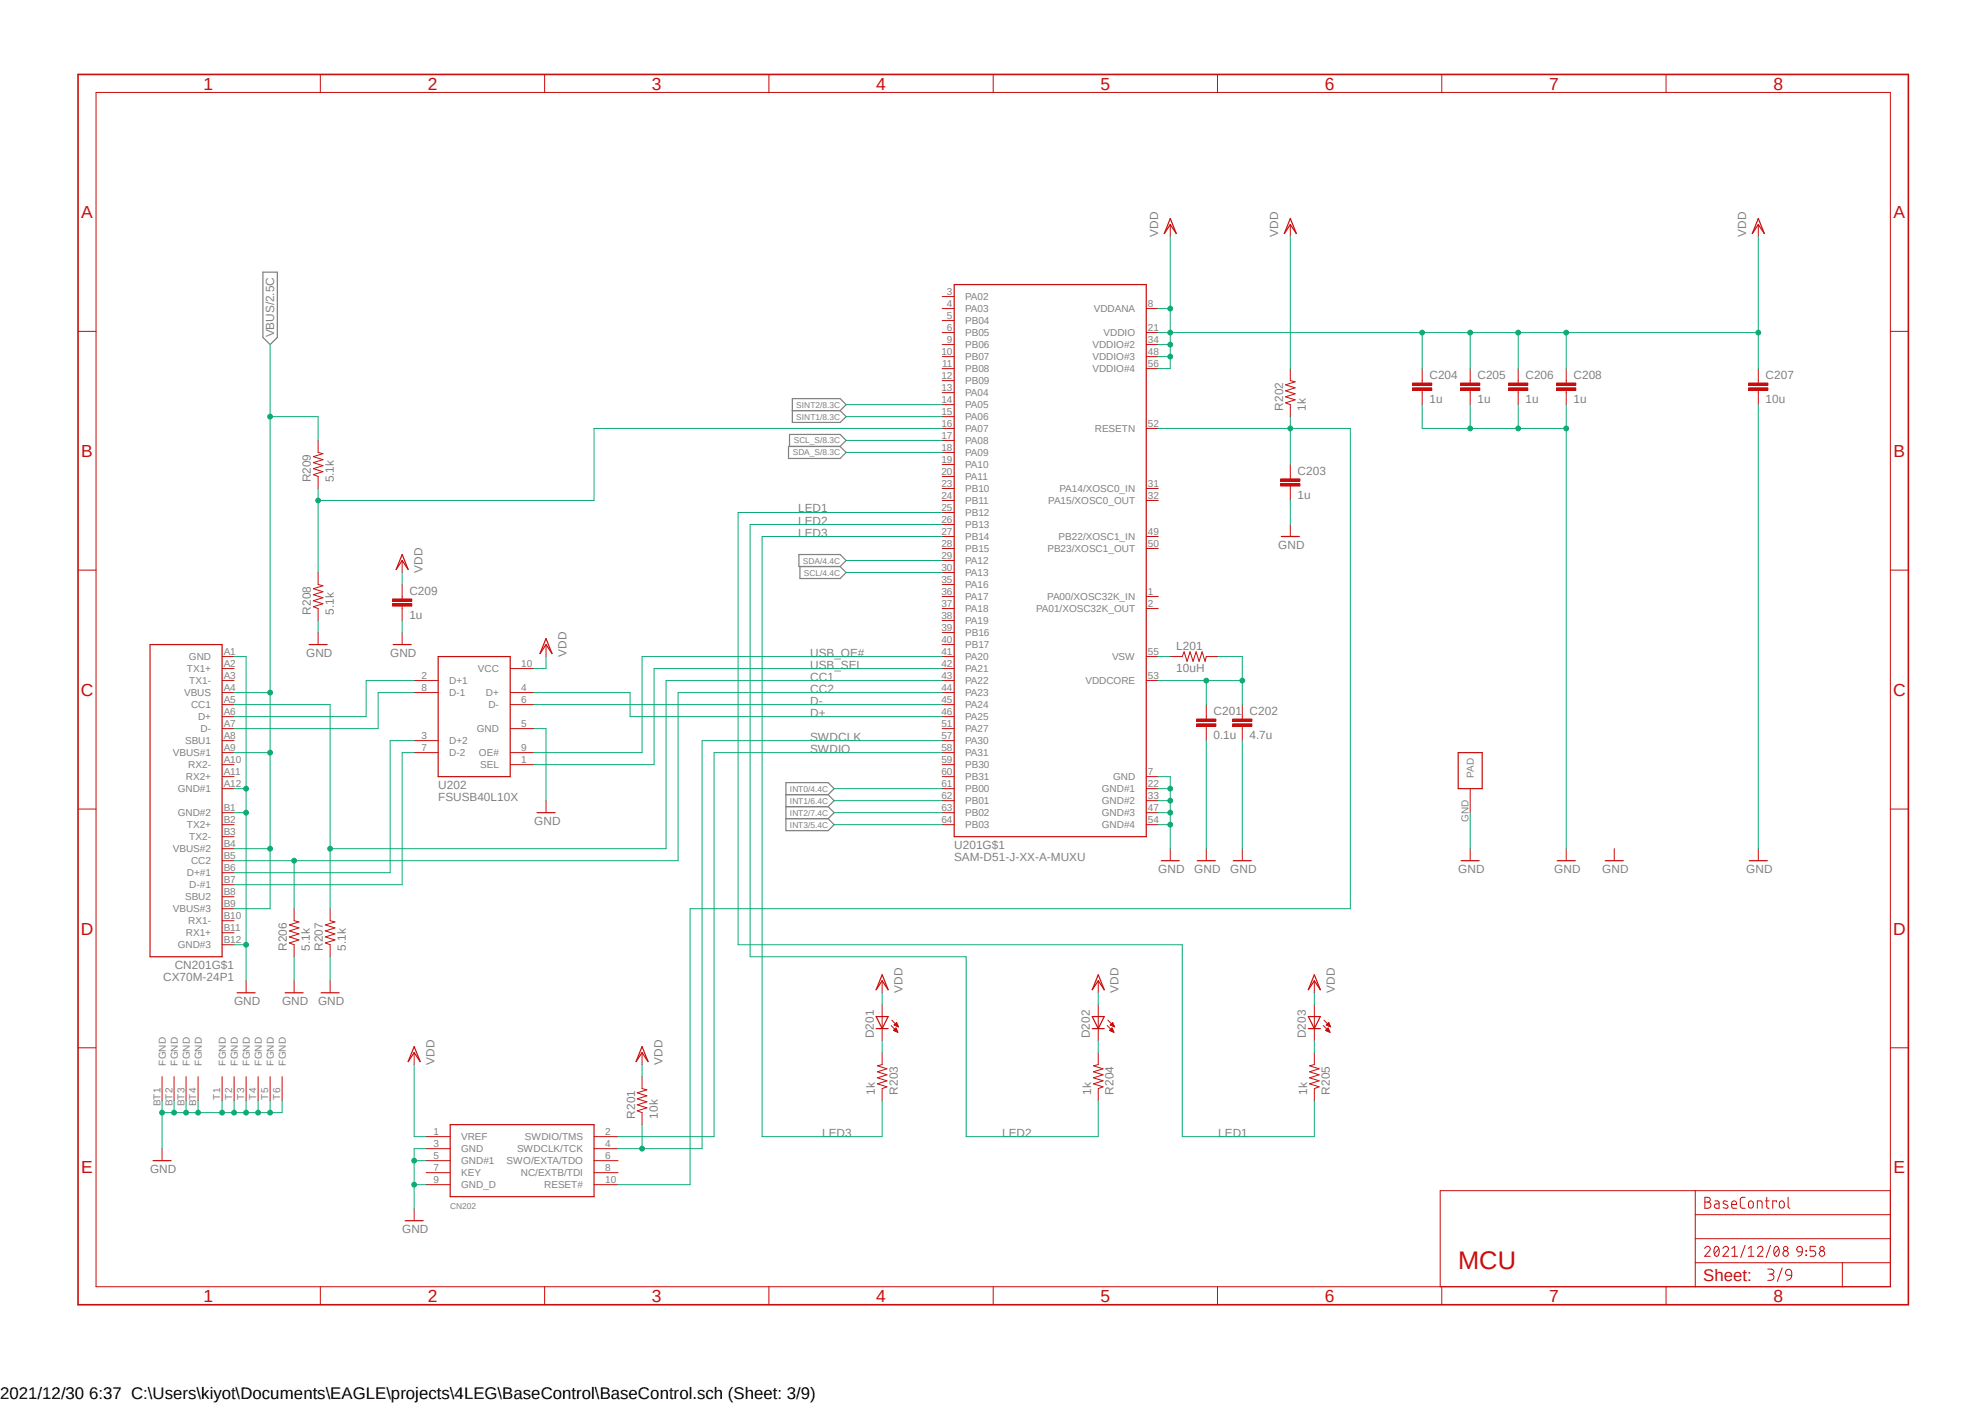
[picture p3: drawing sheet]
<svg xmlns="http://www.w3.org/2000/svg" width="420mm" height="297mm" viewBox="0 0 420 297" stroke-linecap="round" stroke-linejoin="round" font-family="sans-serif">
<path d="M16 15.4l388.2 261.2M404.2 15.4l-388.2 261.2" fill="none" stroke="#fff" stroke-width=".21"/>
<g fill="none" stroke="#808080" stroke-width=".25">
<path d="M55.6 57.6h3.1v13.8l-1.6 1.5-1.5-1.5zM166.8 94.4h11l1.2 1.3-1.2 1.3h-11zM167 94.4v-2.5h10.8l1.2 1.3-1.2 1.2M167.6 84.3h10.2l1.2 1.3-1.2 1.3 1.2 1.2-1.2 1.3h-10.2zM167.6 86.9h10.2M169 117.3h8.8l1.2 1.3-1.2 1.2h-8.8zM169.2 119.8v2.6h8.6l1.2-1.3-1.2-1.3M166.3 173.2h8.9M166.3 170.6h8.9M166.3 168.1h8.9M175.2 168.1l1.3-1.3-1.3-1.2h-8.9v10.1h8.9l1.3-1.2-1.3-1.3M175.2 170.6l1.3 1.3-1.3 1.3"/>
<path d="M175.2 168.1l1.3 1.3-1.3 1.2"/>
</g>
<g fill="none" stroke="#c90d0c" stroke-width=".21">
<path d="M20.3 19.6h379.7v252.6h-379.7zM67.8 15.7v3.9M115.2 15.7v3.9M162.7 15.7v3.9M210.1 15.7v3.9M257.6 15.7v3.9M305.1 15.7v3.9M352.5 15.7v3.9M247.6 47.5v2.5M372 47.5v2.5M16.5 70.1h3.8M199.3 62.7h2.6"/>
<path d="M199.3 65.3h2.6M199.3 67.8h2.6M199.3 70.4h2.6M199.3 72.9h2.6M199.3 75.4h2.6M199.3 78h2.6M242.5 65.3h2.6M242.5 70.4h2.6M242.5 72.9h2.6M242.5 75.4h2.6M242.5 78h2.6M400 70.1h3.8"/>
<path d="M199.3 80.5h2.6M199.3 83.1h2.6M199.3 85.6h2.6M199.3 88.1h2.6M199.3 90.6h2.6M199.3 93.2h2.6M199.3 95.7h2.6M199.3 98.3h2.6M242.5 90.6h2.6M372 80.5v.5M372 82.5v.6M199.3 100.8h2.6"/>
<path d="M199.3 103.3h2.6M199.3 105.9h2.6M199.3 108.4h2.6M199.3 111h2.6M199.3 113.5h2.6M199.3 116h2.6M199.3 118.6h2.6M242.5 103.3h2.6M242.5 105.9h2.6M242.5 113.5h2.6M242.5 116h2.6M16.5 120.6h3.8"/>
<path d="M199.3 126.2h2.6M199.3 128.7h2.6M199.3 121.1h2.6M199.3 123.7h2.6M199.3 131.3h2.6M199.3 133.8h2.6M199.3 136.4h2.6M199.3 138.9h2.6M242.5 126.2h2.6M242.5 128.7h2.6M242.5 138.9h2.6M400 120.6h3.8"/>
<path d="M199.3 141.4h2.6M199.3 144h2.6M199.3 146.5h2.6M199.3 149.1h2.6M199.3 151.6h2.6M199.3 154.1h2.6M199.3 156.7h2.6M199.3 159.2h2.6M242.5 144h2.6M16.5 171.2h3.8M199.3 164.3h2.6M199.3 166.8h2.6"/>
<path d="M199.3 169.4h2.6M199.3 171.9h2.6M199.3 174.5h2.6M199.3 161.8h2.6M242.5 164.3h2.6M242.5 166.8h2.6M242.5 169.4h2.6M242.5 171.9h2.6M242.5 174.5h2.6M247.6 179.5v2.6M400 171.2h3.8M16.5 221.7h3.8"/>
<path d="M400 221.7h3.8M358.7 251.9v20.3M358.7 257h41.3M360.7 253.3h.7a.51 .51 0 0 1 .5 .5 .51 .51 0 0 1-.5 .5 .66 .66 0 0 1 .6 .7 .66 .66 0 0 1-.6 .6h-.7zM360.7 254.3h.7M362.8 254l.7 .1 .2 .3v1.2h-.6a.47 .47 0 0 1-.4-.5 .47 .47 0 0 1 .4-.4h.6M365.5 254.2a.53 .53 0 0 0-.9 .2v.2l.8 .3 .2 .5a.71 .71 0 0 1-1 .1M366.4 254.8h1a.54 .54 0 0 0-.3-.8 .54 .54 0 0 0-.7 .6v.6l.2 .4h.8M369.2 253.3h-.7l-.3 .5 .1 1.6 .9 .2M370.1 254.2a.5 .5 0 0 1 .6-.1 .5 .5 0 0 1 .3 .5v.5a.51 .51 0 0 1-.5 .5 .51 .51 0 0 1-.5-.5zM371.8 255.6v-1.6l.9 .1 .1 .2v1.3M373.5 254h.8"/>
<path d="M373.8 253.3v1.9a.38 .38 0 0 0 .5 .4M375.9 254.3v-.3h-.8v1.6M376.7 254.2a.5 .5 0 0 1 .5-.1 .5 .5 0 0 1 .3 .5v.5a.53 .53 0 0 1-.5 .5 .53 .53 0 0 1-.5-.5v-.8zM378.3 253.3v1.9l.4 .4M400 251.9h-95.3v20.3M67.8 272.2v3.8M115.2 272.2v3.8M162.7 272.2v3.8M210.1 272.2v3.8M257.6 272.2v3.8M305.1 272.2v3.8M352.5 272.2v3.8"/>
<path d="M358.7 267.1h41.3M358.7 262h41.3M360.7 264.1a.58 .58 0 0 1 .8-.4 .58 .58 0 0 1 .2 .9l-1 1.2h1.2M362.9 263.8a.4 .4 0 0 1 .4-.1 .4 .4 0 0 1 .3 .2 1.58 1.58 0 0 1-.2 1.8l-.2 .1a1.36 1.36 0 0 1-.3-2zM363.7 264.1l-1 1.2M364.5 264.1a.58 .58 0 0 1 .8-.4 .58 .58 0 0 1 .2 .9l-1 1.2h1.2M366.4 265.8h1.2M366.4 264.1l.6-.4v2.1M369.2 263.4l-.9 2.6M369.9 265.8h1.2M369.9 264.1l.6-.4v2.1M371.9 264.1a.57 .57 0 0 1 .8-.4 .57 .57 0 0 1 .1 .9l-.9 1.2h1.1"/>
<path d="M374 268.5h.8a.53 .53 0 0 1 .5 .5 .53 .53 0 0 1-.5 .5h-.5M374.6 263.4l-.9 2.6M374.7 269.5a.66 .66 0 0 1 .6 .7 .66 .66 0 0 1-.6 .6h-.7M375.6 263.8a.4 .4 0 0 1 .4-.1 .4 .4 0 0 1 .3 .2 1.48 1.48 0 0 1-.3 1.8l-.1 .1a1.28 1.28 0 0 1-.3-2zM376.3 264.1l-.9 1.2M377.1 268.2l-1.1 2.9M378 268.6a.65 .65 0 0 1 .7 0 .65 .65 0 0 1 .4 .6v.6l-1-.1-.3-.4zM379.1 269.8a1.06 1.06 0 0 1-1.1 1M380.4 263.8a.6 .6 0 0 1 .9 .4v.6h-.9a.58 .58 0 0 1 0-1zM381.3 264.8a.87 .87 0 0 1-.9 1M382.1 264.5l.1 .2zM382.1 265.5l.1 .1z"/>
<path d="M384.2 263.7h-1.2v.9h.7a.61 .61 0 0 1 .5 .6 .61 .61 0 0 1-.5 .6h-.7M389.8 267.1v5.1"/>
<circle cx="377.8" cy="265.2" r=".58"/>
<circle cx="377.8" cy="264.1" r=".47"/>
<circle cx="385.5" cy="264.1" r=".46"/>
<circle cx="385.5" cy="265.2" r=".58"/>
</g>
<path d="M16.5 15.7h387.3v260.3h-387.3z" fill="none" stroke="#c90d0c" stroke-width=".34"/>
<path d="M247.6 46.2l1.3 3.2-1.3-1.9-1.3 1.9zM372 46.2l1.3 3.2-1.3-1.9-1.2 1.9zM201.9 60.2h40.6v116.8h-40.6zM245.7 182.1h3.8" fill="none" stroke="#c90d0c" stroke-width=".25"/>
<path d="M370 82h4.1v.5h-4.1z" fill-rule="evenodd" fill="#c90d0c"/>
<path d="M370 82h4.1v.5h-4.1z" fill="none" stroke="#c90d0c" stroke-width=".21"/>
<path d="M370 81h4.1v.5h-4.1z" fill-rule="evenodd" fill="#c90d0c"/>
<path d="M372 78v2.5M370 81h4.1v.5h-4.1zM372 83.1v2.5M247.6 138.9h2.5l.4-1 .7 2 .6-2 .6 2 .7-2 .6 2 .6-2 .7 2 .2-1h2.6M262.8 151.6v.5M262.8 153.6v.5M331.4 179.5v2.6M341.5 179.5v2.6M372 179.5v2.6" fill="none" stroke="#c90d0c" stroke-width=".21"/>
<path d="M329.5 182.1h3.8M339.6 182.1h3.9M370.1 182.1h3.8" fill="none" stroke="#c90d0c" stroke-width=".25"/>
<path d="M260.8 153.1h4.1v.5h-4.1z" fill-rule="evenodd" fill="#c90d0c"/>
<path d="M260.8 153.1h4.1v.5h-4.1z" fill="none" stroke="#c90d0c" stroke-width=".21"/>
<path d="M260.8 152.1h4.1v.5h-4.1z" fill-rule="evenodd" fill="#c90d0c"/>
<path d="M331.4 80.5v.5M331.4 82.5v.6M260.8 152.1h4.1v.5h-4.1zM262.8 149.1v2.5M262.8 154.1v2.6" fill="none" stroke="#c90d0c" stroke-width=".21"/>
<path d="M329.4 82h4v.5h-4z" fill-rule="evenodd" fill="#c90d0c"/>
<path d="M329.4 82h4v.5h-4z" fill="none" stroke="#c90d0c" stroke-width=".21"/>
<path d="M329.4 81h4v.5h-4z" fill-rule="evenodd" fill="#c90d0c"/>
<path d="M331.4 78v2.5M329.4 81h4v.5h-4zM331.4 83.1v2.5M255.2 151.6v.5M255.2 153.6v.5" fill="none" stroke="#c90d0c" stroke-width=".21"/>
<path d="M253.2 153.1h4.1v.5h-4.1z" fill-rule="evenodd" fill="#c90d0c"/>
<path d="M253.2 153.1h4.1v.5h-4.1z" fill="none" stroke="#c90d0c" stroke-width=".21"/>
<path d="M253.2 152.1h4.1v.5h-4.1z" fill-rule="evenodd" fill="#c90d0c"/>
<g fill="none" stroke="#c90d0c" stroke-width=".21">
<path d="M321.2 80.5v.5M321.2 82.5v.6M253.2 152.1h4.1v.5h-4.1zM255.2 149.1v2.5M255.2 154.1v2.6M255.2 179.5v2.6M262.8 179.5v2.6M186.6 207.5v2.5M186.6 212.6v7.5M188.6 217l1.3 1.4M188.7 215.8l1.4 1.4M189.1 218h.7"/>
<path d="M189.1 218l.5-.5 .3 .9M189.1 218l.8 .4M189.1 217.9h.6M189.2 216.8h.7M189.2 216.8l.5-.5 .4 .9M189.2 216.8l.9 .4M189.2 217.8h.5M189.3 218.1h.5M189.3 216.7h.6M189.3 217.7h.4M189.4 216.9h.5M189.4 216.7h.4"/>
<path d="M189.4 217.6h.3M189.5 216.6h.3M189.5 218.2h.4M189.5 217.6h.1M189.6 217h.4M189.6 216.5h.1M189.7 216.4h.1M189.7 218.3h.2M189.8 217.1h.2M189.9 218.4h.1M190 217.2h.1M232.4 207.5v2.5"/>
<path d="M232.4 212.6v7.5M234.3 217l1.4 1.4M234.4 215.8l1.4 1.4M234.8 218h.7M234.8 218l.5-.5 .4 .9M234.8 218l.9 .4M234.9 217.9h.6M234.9 216.8h.7M234.9 216.8l.5-.5 .4 .9M234.9 216.8l.9 .4M234.9 217.8h.5M235 216.7h.6"/>
<path d="M235 218.1h.5M235 217.7h.4M235.1 216.9h.6M235.1 216.7h.4M235.1 217.6h.2M235.2 216.6h.3M235.2 218.2h.4M235.2 217.6h.1M235.3 217h.4M235.3 216.5h.2M235.4 216.4h.1M235.4 218.3h.2"/>
<path d="M235.5 217.1h.3M235.6 218.4h.1M235.7 217.2h.1M278.1 207.5v2.5M278.1 212.6v7.5M280 217l1.4 1.4M280.1 215.8l1.4 1.4M280.5 218l.5-.5 .4 .9M280.5 218l.9 .4M280.5 218h.7M280.6 217.9h.6M280.6 216.8l.5-.5 .4 .9"/>
<path d="M280.6 216.8l.9 .4M280.6 216.8h.7M280.7 218.1h.6M280.7 217.8h.4M280.7 216.7h.6M280.8 217.7h.3M280.8 216.9h.5M280.8 216.7h.5M280.8 217.6h.3M280.9 216.6h.3M280.9 218.2h.4M280.9 217.6h.1"/>
<path d="M281 216.5h.2M281 217h.4M281.1 216.4h.1M281.1 218.3h.2M281.2 217.1h.2M281.3 218.4h.1M281.4 217.2h.1M186.6 222.7v2.5l-1 .3 2.1 .6-2.1 .6 2.1 .7-2.1 .6 2.1 .6-2.1 .7 2.1 .6-1.1 .4v2.5M232.4 222.7v2.5l-1 .3 2 .6-2 .6 2 .7-2 .6 2 .6-2 .7 2 .6-1 .4v2.5M278.1 222.7v2.5l-1 .3 2 .6-2 .6 2 .7-2 .6 2 .6-2 .7 2 .6-1 .4v2.5"/>
</g>
<path d="M253.3 182.1h3.8M260.9 182.1h3.9M185.4 217.6h2.5M185.4 215.1h2.5l-1.3 2.5zM186.6 206.2l1.3 3.2-1.3-1.9-1.2 1.9zM231.1 217.6h2.5M231.1 215.1h2.5l-1.2 2.5zM232.4 206.2l1.2 3.2-1.2-1.9-1.3 1.9zM276.8 215.1h2.6l-1.3 2.5zM276.8 217.6h2.6M278.1 206.2l1.3 3.2-1.3-1.9-1.3 1.9z" fill="none" stroke="#c90d0c" stroke-width=".25"/>
<path d="M319.2 82h4.1v.5h-4.1z" fill-rule="evenodd" fill="#c90d0c"/>
<path d="M319.2 82h4.1v.5h-4.1z" fill="none" stroke="#c90d0c" stroke-width=".21"/>
<path d="M319.2 81h4.1v.5h-4.1z" fill-rule="evenodd" fill="#c90d0c"/>
<path d="M321.2 78v2.5M311.1 80.5v.5M311.1 82.5v.6M319.2 81h4.1v.5h-4.1zM321.2 83.1v2.5" fill="none" stroke="#c90d0c" stroke-width=".21"/>
<path d="M309 82h4.1v.5h-4.1z" fill-rule="evenodd" fill="#c90d0c"/>
<path d="M309 82h4.1v.5h-4.1z" fill="none" stroke="#c90d0c" stroke-width=".21"/>
<path d="M309 81h4.1v.5h-4.1z" fill-rule="evenodd" fill="#c90d0c"/>
<path d="M311.1 78v2.5M300.9 80.5v.5M300.9 82.5v.6M309 81h4.1v.5h-4.1zM311.1 83.1v2.5" fill="none" stroke="#c90d0c" stroke-width=".21"/>
<path d="M298.9 82h4v.5h-4z" fill-rule="evenodd" fill="#c90d0c"/>
<path d="M298.9 82h4v.5h-4z" fill="none" stroke="#c90d0c" stroke-width=".21"/>
<path d="M298.9 81h4v.5h-4z" fill-rule="evenodd" fill="#c90d0c"/>
<path d="M300.9 78v2.5M298.9 81h4v.5h-4zM300.9 83.1v2.5M273 100.8v.5M273 102.8v.5M311.1 166.8v5.1M311.1 179.5v2.6" fill="none" stroke="#c90d0c" stroke-width=".21"/>
<path d="M308.5 159.2h5.1v7.6h-5.1zM309.2 182.1h3.8" fill="none" stroke="#c90d0c" stroke-width=".25"/>
<path d="M271 102.3h4v.5h-4z" fill-rule="evenodd" fill="#c90d0c"/>
<path d="M271 102.3h4v.5h-4z" fill="none" stroke="#c90d0c" stroke-width=".21"/>
<path d="M271 101.3h4v.5h-4z" fill-rule="evenodd" fill="#c90d0c"/>
<g fill="none" stroke="#c90d0c" stroke-width=".21">
<path d="M273 47.5v2.5M273 78v2.5l1 .3-2 .6 2 .6-2 .7 2 .6-2 .6 2 .7-2 .6 1 .4v2.5M273 98.3v2.5M271 101.3h4v.5h-4zM273 103.3v2.6M273 111v2.5M47 138.9h2.5M85.1 126.2v.5M85.1 128.2v.5M115.5 136.4v2.5M47 141.4h2.5M47 144h2.5"/>
<path d="M47 146.5h2.5M47 149.1h2.5M47 151.6h2.5M47 154.1h2.5M47 156.7h2.5M47 159.2h2.5M87.6 144h5.1M87.6 146.5h5.1M87.6 156.7h5.1M87.6 159.2h5.1M107.9 141.4h5.1M107.9 146.5h5.1"/>
<path d="M107.9 149.1h5.1M107.9 154.1h5.1M107.9 159.2h5.1M47 161.8h2.5M47 164.3h2.5M47 166.8h2.5M47 171.9h2.5M47 174.5h2.5M47 177h2.5M47 179.5h2.5M107.9 161.8h5.1M115.5 169.4v2.5"/>
<path d="M47 182.1h2.5M47 184.6h2.5M47 187.2h2.5M47 189.7h2.5M47 192.2h2.5M47 194.8h2.5M47 197.3h2.5M47 199.9h2.5M62.2 192.2v2.6l1 .2-2 .7 2 .6-2 .6 2 .7-2 .6 2 .6-2 .7 1 .4v2.5M69.8 192.2v2.6l1.1 .2-2.1 .7 2.1 .6-2.1 .6 2.1 .7-2.1 .6 2.1 .6-2.1 .7 1 .4v2.5M52.1 207.5v2.5M62.2 207.5v2.5"/>
<path d="M69.8 207.5v2.5M34.3 227.8v5M36.8 227.8v5M39.4 227.8v5M41.9 227.8v5M47 227.8v5M49.5 227.8v5M52.1 227.8v5M54.6 227.8v5M57.1 227.8v5M59.7 227.8v5M87.6 222.7v2.5"/>
<path d="M135.8 227.8v2.5l1.1 .2-2.1 .7 2.1 .6-2.1 .7 2.1 .6-2.1 .6 2.1 .7-2.1 .6 1 .4v2.5M135.8 222.7v2.5M34.3 243v2.5M87.6 255.7v2.5M90.2 240.5h5M90.2 243h5M90.2 245.5h5M90.2 248.1h5M90.2 250.6h5M125.7 240.5h5.1M125.7 243h5.1M125.7 245.5h5.1"/>
<path d="M125.7 248.1h5.1M125.7 250.6h5.1"/>
</g>
<g fill="none" stroke="#c90d0c" stroke-width=".25">
<path d="M273 46.2l1.3 3.2-1.3-1.9-1.3 1.9zM271.1 113.5h3.8M31.7 136.4h15.3v66h-15.3zM92.7 138.9h15.2v25.4h-15.2zM115.5 135.1l1.3 3.2-1.3-1.9-1.2 1.9zM113.6 171.9h3.8M50.2 210h3.8M60.3 210h3.8M67.9 210h3.9M87.6 221.4l1.3 3.2-1.3-1.9-1.2 1.9zM95.2 237.9h30.5v15.3h-30.5zM135.8 221.4l1.3 3.2-1.3-1.9-1.2 1.9z"/>
<path d="M32.4 245.5h3.8M85.7 258.2h3.8"/>
</g>
<path d="M83.1 127.7h4v.5h-4z" fill-rule="evenodd" fill="#c90d0c"/>
<path d="M83.1 127.7h4v.5h-4z" fill="none" stroke="#c90d0c" stroke-width=".21"/>
<path d="M83.1 126.7h4v.5h-4z" fill-rule="evenodd" fill="#c90d0c"/>
<path d="M67.3 93.2v2.5l1 .3-2 .6 2 .6-2 .7 2 .6-2 .6 2 .7-2 .6 1 .4v2.5M85.1 118.6v2.5M67.3 121.1v2.6l1 .2-2 .6 2 .7-2 .6 2 .6-2 .7 2 .6-2 .7 1 .3v2.6M67.3 133.8v2.6M83.1 126.7h4v.5h-4zM85.1 123.7v2.5M85.1 128.7v2.6M85.1 133.8v2.6" fill="none" stroke="#c90d0c" stroke-width=".21"/>
<path d="M85.1 117.3l1.3 3.2-1.3-1.9-1.3 1.9zM65.4 136.4h3.8M83.2 136.4h3.8" fill="none" stroke="#c90d0c" stroke-width=".25"/>
<path d="M247.6 50v28h-2.5M245.1 75.4h2.5M245.1 72.9h2.5M245.1 70.4h2.5" fill="none" stroke="#0dab76" stroke-width=".21"/>
<circle cx="247.6" cy="70.4" r=".51" fill="#0dab76"/>
<circle cx="247.6" cy="70.4" r=".51" fill="none" stroke="#0dab76" stroke-width=".21"/>
<circle cx="247.6" cy="72.9" r=".51" fill="#0dab76"/>
<circle cx="247.6" cy="72.9" r=".51" fill="none" stroke="#0dab76" stroke-width=".21"/>
<circle cx="247.6" cy="75.4" r=".51" fill="#0dab76"/>
<g fill="none" stroke="#0dab76" stroke-width=".21">
<path d="M247.6 70.4h83.8v7.6M300.9 70.4v7.6M311.1 70.4v7.6M321.2 70.4v7.6"/>
<circle cx="247.6" cy="75.4" r=".51"/>
</g>
<circle cx="300.9" cy="70.4" r=".51" fill="#0dab76"/>
<circle cx="300.9" cy="70.4" r=".51" fill="none" stroke="#0dab76" stroke-width=".21"/>
<circle cx="311.1" cy="70.4" r=".51" fill="#0dab76"/>
<circle cx="311.1" cy="70.4" r=".51" fill="none" stroke="#0dab76" stroke-width=".21"/>
<circle cx="321.2" cy="70.4" r=".51" fill="#0dab76"/>
<g fill="none" stroke="#0dab76" stroke-width=".21">
<path d="M245.1 65.3h2.5"/>
<circle cx="321.2" cy="70.4" r=".51"/>
</g>
<circle cx="247.6" cy="65.3" r=".51" fill="#0dab76"/>
<g fill="none" stroke="#0dab76" stroke-width=".21">
<path d="M372 50v28M331.4 70.4h40.6"/>
<circle cx="247.6" cy="65.3" r=".51"/>
</g>
<circle cx="331.4" cy="70.4" r=".51" fill="#0dab76"/>
<circle cx="331.4" cy="70.4" r=".51" fill="none" stroke="#0dab76" stroke-width=".21"/>
<circle cx="372" cy="70.4" r=".51" fill="#0dab76"/>
<g fill="none" stroke="#0dab76" stroke-width=".21">
<path d="M273 50v28M300.9 85.6v5h30.5M311.1 85.6v5M321.2 85.6v5M331.4 85.6v93.9M85.1 121.1v2.6M115.5 138.9v2.5h-2.5M245.1 138.9h2.5M186.6 210v2.6M232.4 210v2.6M278.1 210v2.6M87.6 225.2v15.3h2.6"/>
<path d="M135.8 225.2v2.6"/>
<circle cx="372" cy="70.4" r=".51"/>
</g>
<circle cx="311.1" cy="90.6" r=".51" fill="#0dab76"/>
<circle cx="311.1" cy="90.6" r=".51" fill="none" stroke="#0dab76" stroke-width=".21"/>
<circle cx="321.2" cy="90.6" r=".51" fill="#0dab76"/>
<circle cx="321.2" cy="90.6" r=".51" fill="none" stroke="#0dab76" stroke-width=".21"/>
<circle cx="331.4" cy="90.6" r=".51" fill="#0dab76"/>
<g fill="none" stroke="#0dab76" stroke-width=".21">
<path d="M372 85.6v93.9M255.2 156.7v22.8M262.8 156.7v22.8M245.1 164.3h2.5v15.2M245.1 166.8h2.5M245.1 169.4h2.5M245.1 171.9h2.5M245.1 174.5h2.5"/>
<circle cx="331.4" cy="90.6" r=".51"/>
</g>
<circle cx="247.6" cy="174.5" r=".51" fill="#0dab76"/>
<circle cx="247.6" cy="174.5" r=".51" fill="none" stroke="#0dab76" stroke-width=".21"/>
<circle cx="247.6" cy="171.9" r=".51" fill="#0dab76"/>
<circle cx="247.6" cy="171.9" r=".51" fill="none" stroke="#0dab76" stroke-width=".21"/>
<circle cx="247.6" cy="169.4" r=".51" fill="#0dab76"/>
<circle cx="247.6" cy="169.4" r=".51" fill="none" stroke="#0dab76" stroke-width=".21"/>
<circle cx="247.6" cy="166.8" r=".51" fill="#0dab76"/>
<g fill="none" stroke="#0dab76" stroke-width=".21">
<path d="M273 105.9v5.1M311.1 171.9v7.6M87.6 250.6h2.6M90.2 243h-2.6v12.7"/>
<circle cx="247.6" cy="166.8" r=".51"/>
</g>
<circle cx="87.6" cy="250.6" r=".51" fill="#0dab76"/>
<g fill="none" stroke="#0dab76" stroke-width=".21">
<path d="M87.6 245.5h2.6"/>
<circle cx="87.6" cy="250.6" r=".51"/>
</g>
<circle cx="87.6" cy="245.5" r=".51" fill="#0dab76"/>
<g fill="none" stroke="#0dab76" stroke-width=".21">
<path d="M34.3 232.8v10.2M34.3 235.4h2.5"/>
<circle cx="87.6" cy="245.5" r=".51"/>
</g>
<circle cx="34.3" cy="235.4" r=".51" fill="#0dab76"/>
<g fill="none" stroke="#0dab76" stroke-width=".21">
<path d="M57.1 232.8v2.6M59.7 232.8v2.6h-22.9"/>
<circle cx="34.3" cy="235.4" r=".51"/>
</g>
<circle cx="57.1" cy="235.4" r=".51" fill="#0dab76"/>
<g fill="none" stroke="#0dab76" stroke-width=".21">
<path d="M54.6 232.8v2.6"/>
<circle cx="57.1" cy="235.4" r=".51"/>
</g>
<circle cx="54.6" cy="235.4" r=".51" fill="#0dab76"/>
<g fill="none" stroke="#0dab76" stroke-width=".21">
<path d="M52.1 232.8v2.6"/>
<circle cx="54.6" cy="235.4" r=".51"/>
</g>
<circle cx="52.1" cy="235.4" r=".51" fill="#0dab76"/>
<g fill="none" stroke="#0dab76" stroke-width=".21">
<path d="M49.5 232.8v2.6"/>
<circle cx="52.1" cy="235.4" r=".51"/>
</g>
<circle cx="49.5" cy="235.4" r=".51" fill="#0dab76"/>
<g fill="none" stroke="#0dab76" stroke-width=".21">
<path d="M47 232.8v2.6"/>
<circle cx="49.5" cy="235.4" r=".51"/>
</g>
<circle cx="47" cy="235.4" r=".51" fill="#0dab76"/>
<g fill="none" stroke="#0dab76" stroke-width=".21">
<path d="M41.9 232.8v2.6"/>
<circle cx="47" cy="235.4" r=".51"/>
</g>
<circle cx="41.9" cy="235.4" r=".51" fill="#0dab76"/>
<g fill="none" stroke="#0dab76" stroke-width=".21">
<path d="M39.4 232.8v2.6"/>
<circle cx="41.9" cy="235.4" r=".51"/>
</g>
<circle cx="39.4" cy="235.4" r=".51" fill="#0dab76"/>
<g fill="none" stroke="#0dab76" stroke-width=".21">
<path d="M36.8 232.8v2.6"/>
<circle cx="39.4" cy="235.4" r=".51"/>
</g>
<circle cx="36.8" cy="235.4" r=".51" fill="#0dab76"/>
<g fill="none" stroke="#0dab76" stroke-width=".21">
<path d="M49.5 138.9h2.6v27.9M49.5 199.9h2.6v7.6"/>
<circle cx="36.8" cy="235.4" r=".51"/>
</g>
<circle cx="52.1" cy="199.9" r=".51" fill="#0dab76"/>
<g fill="none" stroke="#0dab76" stroke-width=".21">
<path d="M49.5 166.8h2.6v33.1"/>
<circle cx="52.1" cy="199.9" r=".51"/>
</g>
<circle cx="52.1" cy="166.8" r=".51" fill="#0dab76"/>
<g fill="none" stroke="#0dab76" stroke-width=".21">
<path d="M49.5 171.9h2.6"/>
<circle cx="52.1" cy="166.8" r=".51"/>
</g>
<circle cx="52.1" cy="171.9" r=".51" fill="#0dab76"/>
<g fill="none" stroke="#0dab76" stroke-width=".21">
<path d="M67.3 131.3v2.5M85.1 131.3v2.5M257.8 138.9h5v10.2M113 154.1h2.5v15.3M245.1 144h17.7M255.2 144v5.1M62.2 202.4v5.1M69.8 202.4v5.1"/>
<circle cx="52.1" cy="171.9" r=".51"/>
</g>
<circle cx="255.2" cy="144" r=".51" fill="#0dab76"/>
<circle cx="255.2" cy="144" r=".51" fill="none" stroke="#0dab76" stroke-width=".21"/>
<circle cx="262.8" cy="144" r=".51" fill="#0dab76"/>
<g fill="none" stroke="#0dab76" stroke-width=".21">
<path d="M199.3 108.4h-43.1v91.5h93.9v40.6h28v-7.7M199.3 113.5h-38.1v127h25.4v-7.7M199.3 111h-40.6v91.4h45.7v38.1h28v-7.7M199.3 156.7h-50.8v86.3h-17.7M135.8 237.9v5.1"/>
<circle cx="262.8" cy="144" r=".51"/>
</g>
<circle cx="135.8" cy="243" r=".51" fill="#0dab76"/>
<g fill="none" stroke="#0dab76" stroke-width=".21">
<path d="M199.3 159.2h-48.2v81.3h-20.3M186.6 220.1v2.6M232.4 220.1v2.6M278.1 220.1v2.6"/>
<circle cx="135.8" cy="243" r=".51"/>
</g>
<circle cx="273" cy="90.6" r=".51" fill="#0dab76"/>
<g fill="none" stroke="#0dab76" stroke-width=".21">
<path d="M245.1 90.6h40.6v101.6h-139.7v58.4h-15.2M273 88.1v10.2M113 149.1h86.3M113 146.5h20.3v5.1h66M49.5 182.1h94M62.2 182.1v10.1"/>
<circle cx="273" cy="90.6" r=".51"/>
</g>
<circle cx="62.2" cy="182.1" r=".51" fill="#0dab76"/>
<g fill="none" stroke="#0dab76" stroke-width=".21">
<path d="M49.5 149.1h20.3v43.1M199.3 146.5h-55.8v35.6M69.8 179.5h71.1"/>
<circle cx="62.2" cy="182.1" r=".51"/>
</g>
<circle cx="69.8" cy="179.5" r=".51" fill="#0dab76"/>
<g fill="none" stroke="#0dab76" stroke-width=".21">
<path d="M199.3 138.9h-63.5v20.3h-22.8M57.1 146.5v45.7h-7.6M87.6 144h-10.1v7.6h-28M87.6 146.5h-7.6v7.6h-30.5M87.6 156.7h-5.1v27.9h-33M87.6 159.2h-2.5v28h-35.6M199.3 144h-58.4v35.5M199.3 141.4h-60.9v20.4h-25.4M49.5 179.5h7.6"/>
<circle cx="69.8" cy="179.5" r=".51"/>
</g>
<circle cx="57.1" cy="179.5" r=".51" fill="#0dab76"/>
<g fill="none" stroke="#0dab76" stroke-width=".21">
<path d="M49.5 159.2h7.6"/>
<circle cx="57.1" cy="179.5" r=".51"/>
</g>
<circle cx="57.1" cy="159.2" r=".51" fill="#0dab76"/>
<g fill="none" stroke="#0dab76" stroke-width=".21">
<path d="M57.1 88.1v58.4h-7.6"/>
<circle cx="57.1" cy="159.2" r=".51"/>
</g>
<circle cx="57.1" cy="146.5" r=".51" fill="#0dab76"/>
<g fill="none" stroke="#0dab76" stroke-width=".21">
<path d="M57.1 72.9v15.2h10.2v5.1"/>
<circle cx="57.1" cy="146.5" r=".51"/>
</g>
<circle cx="57.1" cy="88.1" r=".51" fill="#0dab76"/>
<g fill="none" stroke="#0dab76" stroke-width=".21">
<path d="M199.3 90.6h-73.6v15.3h-58.4M67.3 103.3v17.8M179 118.6h20.3M179 121.1h20.3M176.5 174.5h22.8M176.5 171.9h22.8M176.5 169.4h22.8M176.5 166.8h22.8"/>
<circle cx="57.1" cy="88.1" r=".51"/>
</g>
<circle cx="67.3" cy="105.9" r=".51" fill="#0dab76"/>
<g fill="none" stroke="#0dab76" stroke-width=".21">
<path d="M179 93.2h20.3M179 95.7h20.3M179 85.6h20.3M179 88.1h20.3"/>
<circle cx="67.3" cy="105.9" r=".51"/>
</g>
<text font-size="5.4" fill="#c90d0c" x="308.5" y="268.4">MCU</text>
<g font-size="3.7" fill="#c90d0c">
<text x="43.1" y="19">1</text>
<text x="90.5" y="19">2</text>
<text x="137.9" y="19">3</text>
<text x="185.4" y="19">4</text>
<text x="232.8" y="19">5</text>
<text x="280.3" y="19">6</text>
<text x="327.7" y="19">7</text>
<text x="375.2" y="19">8</text>
<text x="17.2" y="46.1">A</text>
<text x="400.6" y="46.1">A</text>
<text x="17.2" y="96.6">B</text>
<text x="400.6" y="96.6">B</text>
<text x="17.1" y="147.2">C</text>
<text x="400.6" y="147.2">C</text>
<text x="17.1" y="197.7">D</text>
<text x="400.6" y="197.7">D</text>
<text x="17.2" y="248.2">E</text>
<text x="400.6" y="248.2">E</text>
<text x="43.1" y="275.4">1</text>
<text x="90.5" y="275.4">2</text>
<text x="137.9" y="275.4">3</text>
<text x="185.4" y="275.4">4</text>
<text x="232.8" y="275.4">5</text>
<text x="280.3" y="275.4">6</text>
<text x="327.7" y="275.4">7</text>
<text x="375.2" y="275.4">8</text>
</g>
<text font-size="3.6" fill="#c90d0c" x="360.3" y="271.1">Sheet:</text>
<text font-size="3.6" x="0" y="296">2021/12/30 6:37 C:\Users\kiyot\Documents\EAGLE\projects\4LEG\BaseControl\BaseControl.sch (Sheet: 3/9)</text>
<g font-size="2.5" fill="#808080">
<text x="245.1" y="50" transform="rotate(-90 245.1 50)">VDD</text>
<text x="270.5" y="50" transform="rotate(-90 270.5 50)">VDD</text>
<text x="369.5" y="50" transform="rotate(-90 369.5 50)">VDD</text>
<text x="58" y="71.4" transform="rotate(-90 58 71.4)">VBUS/2.5C</text>
<text x="302.4" y="80.1">C204</text>
<text x="312.6" y="80.1">C205</text>
<text x="322.8" y="80.1">C206</text>
<text x="332.9" y="80.1">C208</text>
<text x="373.6" y="80.1">C207</text>
<text x="271.5" y="86.9" transform="rotate(-90 271.5 86.9)">R202</text>
<text x="276.3" y="86.9" transform="rotate(-90 276.3 86.9)">1k</text>
<text x="302.4" y="85.2">1u</text>
<text x="312.6" y="85.2">1u</text>
<text x="322.8" y="85.2">1u</text>
<text x="332.9" y="85.2">1u</text>
<text x="373.6" y="85.2">10u</text>
<text x="274.5" y="100.4">C203</text>
<text x="65.8" y="102.1" transform="rotate(-90 65.8 102.1)">R209</text>
<text x="70.6" y="102.1" transform="rotate(-90 70.6 102.1)">5.1k</text>
<text x="274.5" y="105.5">1u</text>
<text x="168.9" y="108.4">LED1</text>
<text x="168.9" y="111">LED2</text>
<text x="168.9" y="113.5">LED3</text>
<text x="270.5" y="116">GND</text>
<text x="86.6" y="125.8">C209</text>
<text x="89.4" y="121.1" transform="rotate(-90 89.4 121.1)">VDD</text>
<text x="65.8" y="130" transform="rotate(-90 65.8 130)">R208</text>
<text x="70.6" y="130" transform="rotate(-90 70.6 130)">5.1k</text>
<text x="86.6" y="130.9">1u</text>
<text x="248.9" y="137.4">L201</text>
<text x="64.8" y="138.9">GND</text>
<text x="82.6" y="138.9">GND</text>
<text x="119.8" y="138.9" transform="rotate(-90 119.8 138.9)">VDD</text>
<text x="171.4" y="144">CC1</text>
<text x="171.4" y="138.9">USB_OE#</text>
<text x="171.4" y="141.4">USB_SEL</text>
<text x="248.9" y="142.2">10uH</text>
<text x="171.4" y="149.1">D-</text>
<text x="171.4" y="146.5">CC2</text>
<text x="171.4" y="151.6">D+</text>
<text x="256.8" y="151.2">C201</text>
<text x="264.4" y="151.2">C202</text>
<text x="171.4" y="156.7">SWDCLK</text>
<text x="171.4" y="159.2">SWDIO</text>
<text x="256.8" y="156.3">0.1u</text>
<text x="264.4" y="156.3">4.7u</text>
<text x="92.7" y="166.8">U202</text>
<text x="92.7" y="169.4">FSUSB40L10X</text>
<text x="113" y="174.5">GND</text>
<text x="201.9" y="179.5">U201G$1</text>
<text x="201.9" y="182.1">SAM-D51-J-XX-A-MUXU</text>
<text x="245.1" y="184.6">GND</text>
<text x="252.7" y="184.6">GND</text>
<text x="260.3" y="184.6">GND</text>
<text x="308.5" y="184.6">GND</text>
<text x="328.9" y="184.6">GND</text>
<text x="339" y="184.6">GND</text>
<text x="369.5" y="184.6">GND</text>
<text x="60.7" y="201.1" transform="rotate(-90 60.7 201.1)">R206</text>
<text x="65.5" y="201.1" transform="rotate(-90 65.5 201.1)">5.1k</text>
<text x="68.3" y="201.1" transform="rotate(-90 68.3 201.1)">R207</text>
<text x="73.2" y="201.1" transform="rotate(-90 73.2 201.1)">5.1k</text>
<text x="34.5" y="207.5">CX70M-24P1</text>
<text x="37" y="204.9">CN201G$1</text>
<text x="49.5" y="212.6">GND</text>
<text x="59.7" y="212.6">GND</text>
<text x="67.3" y="212.6">GND</text>
<text x="191" y="210" transform="rotate(-90 191 210)">VDD</text>
<text x="236.7" y="210" transform="rotate(-90 236.7 210)">VDD</text>
<text x="282.4" y="210" transform="rotate(-90 282.4 210)">VDD</text>
<text x="184.9" y="219.6" transform="rotate(-90 184.9 219.6)">D201</text>
<text x="230.6" y="219.6" transform="rotate(-90 230.6 219.6)">D202</text>
<text x="276.3" y="219.6" transform="rotate(-90 276.3 219.6)">D203</text>
<text x="91.9" y="225.2" transform="rotate(-90 91.9 225.2)">VDD</text>
<text x="140.2" y="225.2" transform="rotate(-90 140.2 225.2)">VDD</text>
<text x="185.1" y="231.6" transform="rotate(-90 185.1 231.6)">1k</text>
<text x="190" y="231.6" transform="rotate(-90 190 231.6)">R203</text>
<text x="230.8" y="231.6" transform="rotate(-90 230.8 231.6)">1k</text>
<text x="235.6" y="231.6" transform="rotate(-90 235.6 231.6)">R204</text>
<text x="276.6" y="231.6" transform="rotate(-90 276.6 231.6)">1k</text>
<text x="281.4" y="231.6" transform="rotate(-90 281.4 231.6)">R205</text>
<text x="134.4" y="236.6" transform="rotate(-90 134.4 236.6)">R201</text>
<text x="139.2" y="236.6" transform="rotate(-90 139.2 236.6)">10k</text>
<text x="174" y="240.5">LED3</text>
<text x="212.1" y="240.5">LED2</text>
<text x="257.8" y="240.5">LED1</text>
<text x="31.8" y="248.1">GND</text>
<text x="85.1" y="260.8">GND</text>
</g>
<g font-size="2.1" fill="#808080">
<text x="200.4" y="62.4">3</text>
<text x="200.4" y="64.9">4</text>
<text x="204.2" y="63.5">PA02</text>
<text x="242.9" y="64.9">8</text>
<text x="200.4" y="67.4">5</text>
<text x="200.4" y="70">6</text>
<text x="204.2" y="66">PA03</text>
<text x="204.2" y="68.6">PB04</text>
<text x="204.2" y="71.1">PB05</text>
<text x="231.4" y="66">VDDANA</text>
<text x="233.5" y="71.1">VDDIO</text>
<text x="242.9" y="70">21</text>
<text x="199.2" y="75.1">10</text>
<text x="199.3" y="77.6">11</text>
<text x="200.4" y="72.5">9</text>
<text x="204.2" y="73.7">PB06</text>
<text x="204.2" y="76.2">PB07</text>
<text x="231.1" y="73.7">VDDIO#2</text>
<text x="231.1" y="76.2">VDDIO#3</text>
<text x="242.9" y="72.5">34</text>
<text x="242.9" y="75.1">48</text>
<text x="242.9" y="77.6">56</text>
<text x="199.2" y="80.1">12</text>
<text x="199.2" y="82.7">13</text>
<text x="204.2" y="78.7">PB08</text>
<text x="204.2" y="81.3">PB09</text>
<text x="204.2" y="83.8">PA04</text>
<text x="231.1" y="78.7">VDDIO#4</text>
<text x="199.2" y="85.2">14</text>
<text x="199.2" y="87.8">15</text>
<text x="204.2" y="86.4">PA05</text>
<text x="204.2" y="88.9">PA06</text>
<text x="199.2" y="90.3">16</text>
<text x="199.2" y="92.8">17</text>
<text x="199.2" y="95.4">18</text>
<text x="204.2" y="91.4">PA07</text>
<text x="204.2" y="93.9">PA08</text>
<text x="231.6" y="91.4">RESETN</text>
<text x="242.9" y="90.3">52</text>
<text x="199.2" y="97.9">19</text>
<text x="199.2" y="100.5">20</text>
<text x="204.2" y="96.5">PA09</text>
<text x="204.2" y="99">PA10</text>
<text x="204.2" y="101.6">PA11</text>
<text x="199.2" y="103">23</text>
<text x="199.2" y="105.5">24</text>
<text x="204.2" y="104.1">PB10</text>
<text x="204.2" y="106.6">PB11</text>
<text x="221.8" y="106.6">PA15/XOSC0_OUT</text>
<text x="224.2" y="104.1">PA14/XOSC0_IN</text>
<text x="242.9" y="103">31</text>
<text x="242.9" y="105.5">32</text>
<text x="199.2" y="108.1">25</text>
<text x="199.2" y="110.6">26</text>
<text x="199.2" y="113.2">27</text>
<text x="204.2" y="109.2">PB12</text>
<text x="204.2" y="111.7">PB13</text>
<text x="242.9" y="113.2">49</text>
<text x="199.2" y="115.7">28</text>
<text x="199.2" y="118.2">29</text>
<text x="204.2" y="114.3">PB14</text>
<text x="204.2" y="116.8">PB15</text>
<text x="204.2" y="119.3">PA12</text>
<text x="221.6" y="116.8">PB23/XOSC1_OUT</text>
<text x="224" y="114.3">PB22/XOSC1_IN</text>
<text x="242.9" y="115.7">50</text>
<text x="199.2" y="120.8">30</text>
<text x="199.2" y="123.3">35</text>
<text x="199.2" y="125.9">36</text>
<text x="204.2" y="121.9">PA13</text>
<text x="204.2" y="124.4">PA16</text>
<text x="242.9" y="125.9">1</text>
<text x="199.2" y="128.4">37</text>
<text x="199.2" y="130.9">38</text>
<text x="204.2" y="127">PA17</text>
<text x="204.2" y="129.5">PA18</text>
<text x="219.2" y="129.5">PA01/XOSC32K_OUT</text>
<text x="221.6" y="127">PA00/XOSC32K_IN</text>
<text x="242.9" y="128.4">2</text>
<text x="199.2" y="133.5">39</text>
<text x="199.2" y="136">40</text>
<text x="204.2" y="132">PA19</text>
<text x="204.2" y="134.6">PB16</text>
<text x="204.2" y="137.1">PB17</text>
<text x="39.5" y="142.2">TX1+</text>
<text x="40" y="139.7">GND</text>
<text x="47.3" y="138.6">A1</text>
<text x="47.3" y="141.1">A2</text>
<text x="47.3" y="143.6">A3</text>
<text x="89.2" y="143.6">2</text>
<text x="101.1" y="142.2">VCC</text>
<text x="110.3" y="141.1">10</text>
<text x="199.2" y="138.6">41</text>
<text x="199.2" y="141.1">42</text>
<text x="199.2" y="143.6">43</text>
<text x="204.2" y="139.7">PA20</text>
<text x="204.2" y="142.2">PA21</text>
<text x="235.3" y="139.7">VSW</text>
<text x="242.9" y="143.6">53</text>
<text x="242.9" y="138.6">55</text>
<text x="38.9" y="147.3">VBUS</text>
<text x="40" y="144.7">TX1-</text>
<text x="40.4" y="149.8">CC1</text>
<text x="47.3" y="146.2">A4</text>
<text x="47.3" y="148.7">A5</text>
<text x="89.2" y="146.2">8</text>
<text x="95" y="144.7">D+1</text>
<text x="95" y="147.3">D-1</text>
<text x="102.8" y="147.3">D+</text>
<text x="103.3" y="149.8">D-</text>
<text x="110.3" y="146.2">4</text>
<text x="110.3" y="148.7">6</text>
<text x="199.2" y="146.2">44</text>
<text x="199.2" y="148.7">45</text>
<text x="204.2" y="144.7">PA22</text>
<text x="204.2" y="147.3">PA23</text>
<text x="204.2" y="149.8">PA24</text>
<text x="229.7" y="144.7">VDDCORE</text>
<text x="41.9" y="152.4">D+</text>
<text x="42.4" y="154.9">D-</text>
<text x="47.3" y="151.3">A6</text>
<text x="47.3" y="153.8">A7</text>
<text x="100.9" y="154.9">GND</text>
<text x="110.3" y="153.8">5</text>
<text x="199.2" y="151.3">46</text>
<text x="199.2" y="153.8">51</text>
<text x="204.2" y="152.4">PA25</text>
<text x="204.2" y="154.9">PA27</text>
<text x="36.6" y="160">VBUS#1</text>
<text x="39.2" y="157.4">SBU1</text>
<text x="47.3" y="156.3">A8</text>
<text x="47.3" y="158.9">A9</text>
<text x="47.3" y="161.4">A10</text>
<text x="89.2" y="156.3">3</text>
<text x="89.2" y="158.9">7</text>
<text x="95" y="157.4">D+2</text>
<text x="95" y="160">D-2</text>
<text x="101.3" y="160">OE#</text>
<text x="110.3" y="158.9">9</text>
<text x="110.3" y="161.4">1</text>
<text x="199.2" y="156.3">57</text>
<text x="199.2" y="158.9">58</text>
<text x="199.2" y="161.4">59</text>
<text x="204.2" y="157.4">PA30</text>
<text x="204.2" y="160">PA31</text>
<text x="37.6" y="167.6">GND#1</text>
<text x="39.3" y="165.1">RX2+</text>
<text x="39.8" y="162.5">RX2-</text>
<text x="47.3" y="164">A11</text>
<text x="47.3" y="166.5">A12</text>
<text x="101.6" y="162.5">SEL</text>
<text x="199.2" y="164">60</text>
<text x="199.2" y="166.5">61</text>
<text x="204.2" y="162.5">PB30</text>
<text x="204.2" y="165.1">PB31</text>
<text x="204.2" y="167.6">PB00</text>
<text x="233.1" y="167.6">GND#1</text>
<text x="235.5" y="165.1">GND</text>
<text x="242.9" y="164">7</text>
<text x="242.9" y="166.5">22</text>
<text x="311.8" y="164.5" transform="rotate(-90 311.8 164.5)">PAD</text>
<text x="37.6" y="172.7">GND#2</text>
<text x="47.3" y="171.5">B1</text>
<text x="199.2" y="169">62</text>
<text x="199.2" y="171.5">63</text>
<text x="204.2" y="170.1">PB01</text>
<text x="204.2" y="172.7">PB02</text>
<text x="233.1" y="170.1">GND#2</text>
<text x="233.1" y="172.7">GND#3</text>
<text x="242.9" y="169">33</text>
<text x="242.9" y="171.5">47</text>
<text x="310.7" y="173.9" transform="rotate(-90 310.7 173.9)">GND</text>
<text x="39.5" y="175.2">TX2+</text>
<text x="40" y="177.8">TX2-</text>
<text x="47.3" y="174.1">B2</text>
<text x="47.3" y="176.6">B3</text>
<text x="47.3" y="179.2">B4</text>
<text x="199.2" y="174.1">64</text>
<text x="204.2" y="175.2">PB03</text>
<text x="233.1" y="175.2">GND#4</text>
<text x="242.9" y="174.1">54</text>
<text x="36.6" y="180.3">VBUS#2</text>
<text x="39.5" y="185.4">D+#1</text>
<text x="40.4" y="182.8">CC2</text>
<text x="47.3" y="181.7">B5</text>
<text x="47.3" y="184.2">B6</text>
<text x="39.2" y="190.5">SBU2</text>
<text x="40" y="187.9">D-#1</text>
<text x="47.3" y="186.8">B7</text>
<text x="47.3" y="189.3">B8</text>
<text x="47.3" y="191.9">B9</text>
<text x="36.6" y="193">VBUS#3</text>
<text x="39.8" y="195.5">RX1-</text>
<text x="47.3" y="194.4">B10</text>
<text x="47.3" y="196.9">B11</text>
<text x="37.6" y="200.6">GND#3</text>
<text x="39.3" y="198.1">RX1+</text>
<text x="47.3" y="199.5">B12</text>
<text x="35.1" y="225.4" transform="rotate(-90 35.1 225.4)">FGND</text>
<text x="37.6" y="225.4" transform="rotate(-90 37.6 225.4)">FGND</text>
<text x="40.1" y="225.4" transform="rotate(-90 40.1 225.4)">FGND</text>
<text x="42.7" y="225.4" transform="rotate(-90 42.7 225.4)">FGND</text>
<text x="47.8" y="225.4" transform="rotate(-90 47.8 225.4)">FGND</text>
<text x="50.3" y="225.4" transform="rotate(-90 50.3 225.4)">FGND</text>
<text x="52.8" y="225.4" transform="rotate(-90 52.8 225.4)">FGND</text>
<text x="55.4" y="225.4" transform="rotate(-90 55.4 225.4)">FGND</text>
<text x="57.9" y="225.4" transform="rotate(-90 57.9 225.4)">FGND</text>
<text x="60.5" y="225.4" transform="rotate(-90 60.5 225.4)">FGND</text>
<text x="46.6" y="232.6" transform="rotate(-90 46.6 232.6)">T1</text>
<text x="49.1" y="232.6" transform="rotate(-90 49.1 232.6)">T2</text>
<text x="51.7" y="232.6" transform="rotate(-90 51.7 232.6)">T3</text>
<text x="54.2" y="232.6" transform="rotate(-90 54.2 232.6)">T4</text>
<text x="56.8" y="232.6" transform="rotate(-90 56.8 232.6)">T5</text>
<text x="59.3" y="232.6" transform="rotate(-90 59.3 232.6)">T6</text>
<text x="34" y="234" transform="rotate(-90 34 234)">BT1</text>
<text x="36.5" y="234" transform="rotate(-90 36.5 234)">BT2</text>
<text x="39" y="234" transform="rotate(-90 39 234)">BT3</text>
<text x="41.5" y="234" transform="rotate(-90 41.5 234)">BT4</text>
<text x="91.7" y="240.1">1</text>
<text x="91.7" y="242.7">3</text>
<text x="91.7" y="245.2">5</text>
<text x="97.6" y="241.2">VREF</text>
<text x="97.6" y="243.8">GND</text>
<text x="109.4" y="243.8">SWDCLK/TCK</text>
<text x="111" y="241.2">SWDIO/TMS</text>
<text x="128.1" y="240.1">2</text>
<text x="128.1" y="242.7">4</text>
<text x="128.1" y="245.2">6</text>
<text x="91.7" y="247.7">7</text>
<text x="91.7" y="250.3">9</text>
<text x="97.6" y="246.3">GND#1</text>
<text x="97.6" y="248.8">KEY</text>
<text x="97.6" y="251.4">GND_D</text>
<text x="107.2" y="246.3">SWO/EXTA/TDO</text>
<text x="110.2" y="248.8">NC/EXTB/TDI</text>
<text x="115.1" y="251.4">RESET#</text>
<text x="128.1" y="247.7">8</text>
<text x="128.1" y="250.3">10</text>
</g>
<g font-size="1.8" fill="#808080">
<text x="168.5" y="86.2">SINT2/8.3C</text>
<text x="168.5" y="88.8">SINT1/8.3C</text>
<text x="167.9" y="93.8">SCL_S/8.3C</text>
<text x="167.7" y="96.4">SDA_S/8.3C</text>
<text x="169.9" y="119.2">SDA/4.4C</text>
<text x="170.1" y="121.8">SCL/4.4C</text>
<text x="167.1" y="167.5">INT0/4.4C</text>
<text x="167.1" y="172.6">INT2/7.4C</text>
<text x="167.1" y="170">INT1/6.4C</text>
<text x="167.1" y="175.1">INT3/5.4C</text>
<text x="95.3" y="255.7">CN202</text>
</g>
</svg>
